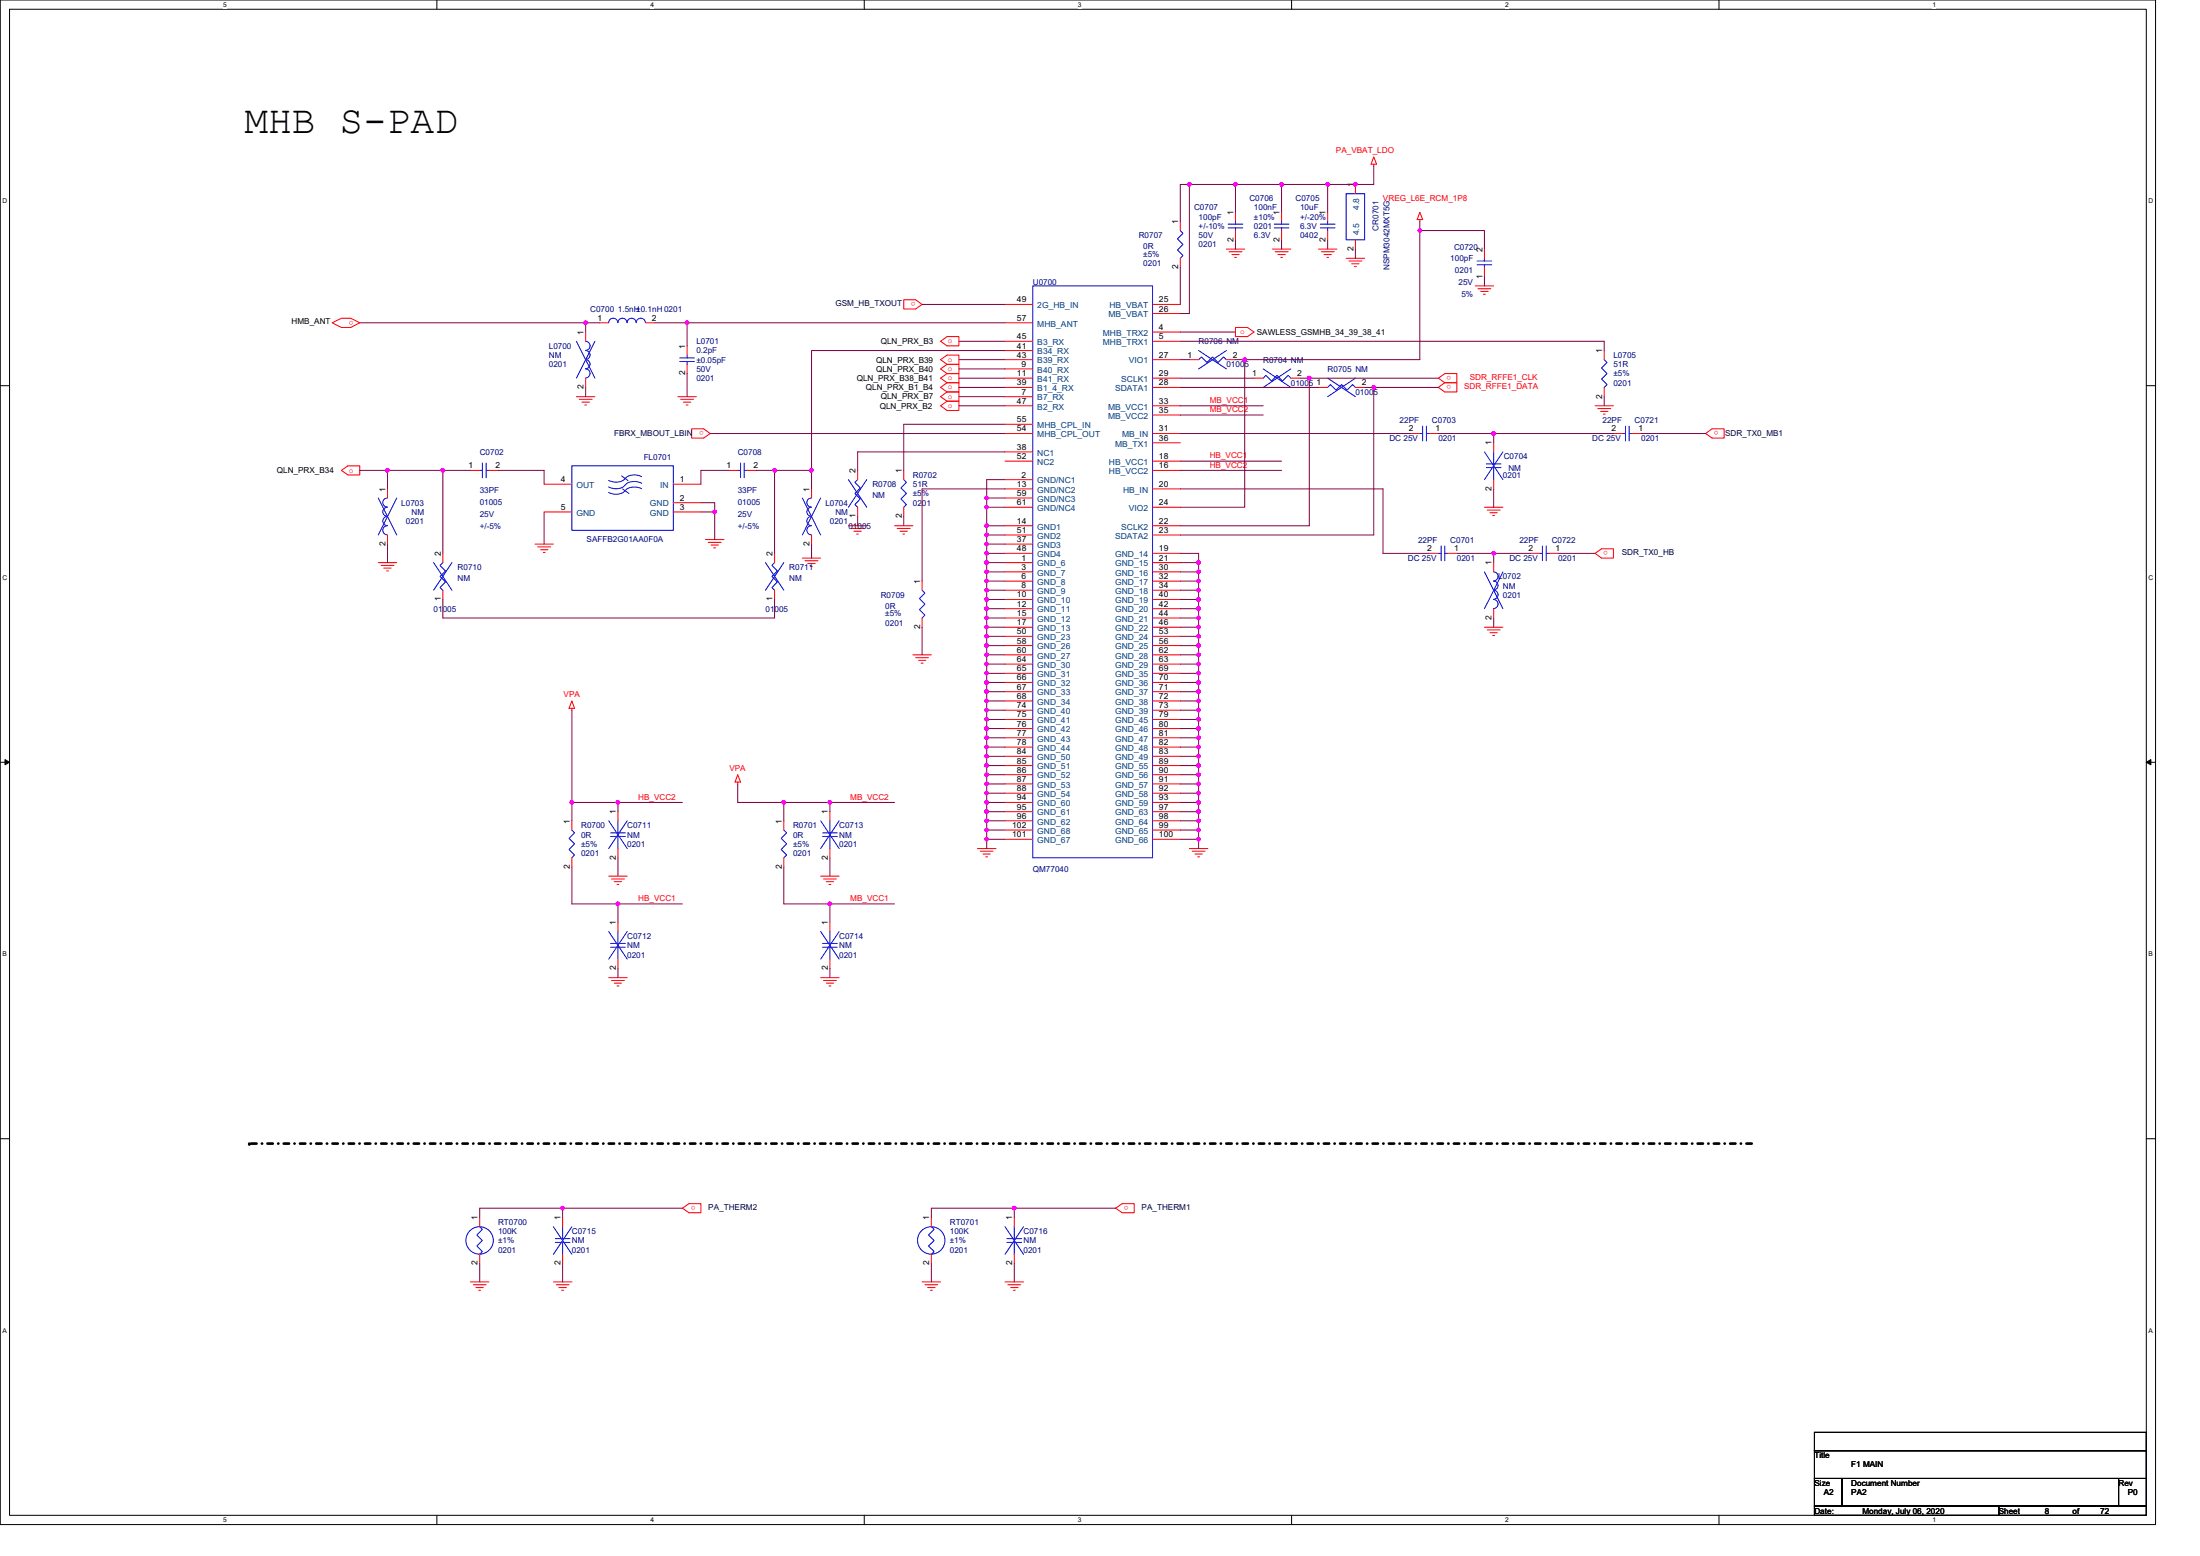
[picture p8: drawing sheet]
<svg xmlns="http://www.w3.org/2000/svg" width="297mm" height="210mm" viewBox="0 0 297 210" stroke-linecap="round" stroke-linejoin="round" font-family="sans-serif">
<path d="M0 0h291v205.7h-291zM1.3 1.2h288.5v203.3h-288.5z" fill="none" stroke="#000" stroke-width=".14"/>
<g fill="#fff">
<path d="M30.1 .1h.5v1h-.5z"/>
<path d="M30.1 204.6h.5v1h-.5z"/>
</g>
<path d="M59 0v1.2M59 204.5v1.2" fill="none" stroke="#000" stroke-width=".14"/>
<g fill="#fff">
<path d="M87.8 .1h.5v1h-.5z"/>
<path d="M87.8 204.6h.5v1h-.5z"/>
</g>
<path d="M116.7 0v1.2M116.7 204.5v1.2" fill="none" stroke="#000" stroke-width=".14"/>
<g fill="#fff">
<path d="M145.5 .1h.5v1h-.5z"/>
<path d="M145.5 204.6h.5v1h-.5z"/>
</g>
<path d="M174.4 0v1.2M174.4 204.5v1.2" fill="none" stroke="#000" stroke-width=".14"/>
<g fill="#fff">
<path d="M203.2 .1h.5v1h-.5z"/>
<path d="M203.2 204.6h.5v1h-.5z"/>
</g>
<path d="M232.1 0v1.2M232.1 204.5v1.2" fill="none" stroke="#000" stroke-width=".14"/>
<g fill="#fff">
<path d="M260.9 .1h.5v1h-.5z"/>
<path d="M260.9 204.6h.5v1h-.5z"/>
<path d="M.4 26.6h.6v1h-.6z"/>
<path d="M290.1 26.6h.6v1h-.6z"/>
<path d="M.4 77.4h.6v1h-.6z"/>
<path d="M290.1 77.4h.6v1h-.6z"/>
</g>
<path d="M0 52h1.3M289.8 52h1.2" fill="none" stroke="#000" stroke-width=".14"/>
<g fill="#fff">
<path d="M.4 128.3h.5v1h-.5z"/>
<path d="M290.1 128.3h.6v1h-.6z"/>
</g>
<path d="M0 102.9h1.3M289.8 102.9h1.2" fill="none" stroke="#000" stroke-width=".14"/>
<path d="M.7 102.5l.6 .4-.6 .3zM289.8 102.9l.6-.4v.7z" fill="#000" stroke="#000" stroke-width=".14"/>
<g fill="#fff">
<path d="M.4 179.1h.5v1h-.5z"/>
<path d="M290.1 179.1h.6v1h-.6z"/>
</g>
<path d="M0 153.7h1.3M289.8 153.7h1.2M245 199.5h3.7v3.7h-3.7zM245 193.3h44.8v2.5h-44.8zM245 195.8h44.8v3.7h-44.8zM248.7 199.5h37.3v3.7h-37.3zM286 199.5h3.8v3.7h-3.8zM245 203.2h24.9v1.3h-24.9zM269.9 203.2h19.9v1.3h-19.9z" fill="none" stroke="#000" stroke-width=".14"/>
<path d="M33.7 154.3h.1M236.5 154.3h-202.8" fill="none" stroke="#000" stroke-width=".36" stroke-dasharray=".7 .7 0 .7"/>
<g fill="none" stroke="#f00" stroke-width=".14">
<path d="M159.4 29.9v1.2M159.4 34.9v1.2M165.6 33.6h2.5M165.9 34h1.8M166.3 34.4h1M166.7 34.7h.2M166.8 28.6v1.3M166.8 31.1v1.3M171.8 33.6h2.5M172.2 34h1.7M172.5 34.4h1M172.9 34.7h.3"/>
<path d="M173 28.6v1.3M173 31.1v1.3M178 33.6h2.5M178.4 34h1.7M178.8 34.4h1M179.2 34.7h.2M179.3 28.6v1.3M179.3 31.1v1.3M181.8 34.9h2.5M182.1 35.2h1.8M182.5 35.6h1M182.9 36h.2"/>
<path d="M183 24.9v1.2M183 32.4v1.2M185.5 21.2l.4 1h-.8zM185.5 22.2v.2M191.7 28.6l.4 1h-.8zM191.7 29.6v.3M199.2 38.6h2.5M199.6 39h1.7M199.9 39.3h1M200.3 39.7h.3M200.4 36.1v1.2M200.4 33.6v1.3"/>
<path d="M44.8 43.6l1.3-.7h1.2l1.3 .7-1.3 .6h-1.2zM77.8 53.5h2.5M78.2 53.9h1.7M78.6 54.3h1M78.9 54.7h.3M79.1 44.8v1.3M79.1 51v1.3M80.9 43.6h1.3M87.2 43.6h1.2M91.5 53.5h2.5M91.9 53.9h1.7M92.3 54.3h1"/>
<path d="M92.6 54.7h.3M92.8 46.7v1.2M92.8 49.2v1.2M93.4 57.9h1.6l.9 .6-.9 .6h-1.6zM122 40.4h1.6l.9 .7-.9 .6h-1.6zM127 46.1l.9-.7h1.6v1.3h-1.6zM127 48.5l.9-.6h1.6v1.3h-1.6zM127 54.8l.9-.7h1.6v1.3h-1.6zM127.9 49.2h1.6v1.2h-1.6M127.9 50.4h1.6v1.2h-1.6M127.9 51.6h1.6v1.3h-1.6M127.9 52.9h1.6v1.2h-1.6"/>
<path d="M127.9 49.2l-.9 .6 .9 .6M127.9 50.4l-.9 .6 .9 .6M127.9 51.6l-.9 .7 .9 .6M127.9 52.9l-.9 .6 .9 .6M135.7 53.5h3.7M135.7 49.8h3.7M135.7 51h3.7M135.7 52.3h3.7M135.7 47.3h3.7M135.7 48.5h3.7M135.7 46.1h3.7M135.7 54.8h3.7"/>
<path d="M135.7 41.1h3.7M135.7 58.5h3.7M135.7 57.3h3.7M135.7 43.6h3.7M155.6 44.8h3.8M155.6 46.1h3.8M155.6 41.1h3.8M155.6 42.3h3.8M155.6 48.5h3.8M155.6 52.3h3.8M155.6 51h3.8M155.6 58.5h3.8"/>
<path d="M155.6 54.8h3.8M155.6 56h3.8M155.6 59.8h3.8M160.6 48.5h1.2M165.6 48.5h1.2M166.8 44.2h1.6l.9 .6-.9 .6h-1.6zM169.3 51h1.3M174.3 51h1.2M178 52.3h1.3M183 52.3h1.3M190.5 58.5h1.2M193 58.5h1.2"/>
<path d="M194.2 51l.9-.6h1.6v1.2h-1.6zM194.2 52.3l.9-.7h1.6v1.3h-1.6zM201.7 59.8v1.2M215.4 54.8h2.4M215.7 55.1h1.8M216.1 55.5h1M216.5 55.9h.2M216.6 47.3v1.2M216.6 52.3v1.2M217.8 58.5h1.3M220.3 58.5h1.3M230.3 58.5l.9-.6h1.6v1.2h-1.6z"/>
<path d="M46.1 63.5l.9-.6h1.6v1.2h-1.6zM51.1 75.9h2.5M51.5 76.3h1.7M51.8 76.7h1M52.2 77h.2M52.3 66v1.2M52.3 72.2v1.2M59.8 79.7v1.2M59.8 74.7v1.2M63.5 63.5h1.3M66 63.5h1.2M72.2 73.4h2.5"/>
<path d="M72.6 73.8h1.8M73 74.2h1M73.4 74.5h.2M73.5 65.3h3.7M73.5 69.1h3.7M90.9 65.3h3.7M90.9 67.8h3.7M90.9 69.1h3.7M95.2 72.8h2.5M95.6 73.2h1.8M96 73.6h1M96.4 73.9h.2"/>
<path d="M98.4 63.5h1.2M100.9 63.5h1.2M104.6 79.7v1.2M104.6 74.7v1.2M108.3 75.3h2.5M108.7 75.7h1.7M109.1 76.1h1M109.4 76.4h.3M109.6 66v1.2M109.6 72.2v1.2M114.6 71h2.4M114.9 71.3h1.8"/>
<path d="M115.3 71.7h1M115.7 72.1h.2M115.8 68.5v1.2M115.8 63.5v1.2M120.8 71h2.5M121.1 71.3h1.8M121.5 71.7h1M121.9 72.1h.2M122 63.5v1.2M122 68.5v1.2M124.5 78.4v1.3M135.7 64.7h3.7"/>
<path d="M135.7 66h3.7M135.7 71h3.7M135.7 73.4h3.7M135.7 74.7h3.7M135.7 72.2h3.7M135.7 62.2h3.7M135.7 67.2h3.7M135.7 61h3.7M135.7 68.5h3.7M135.7 75.9h3.7M135.7 77.2h3.7M135.7 78.4h3.7"/>
<path d="M135.7 79.7h3.7M155.6 63.5h3.8M155.6 62.2h3.8M155.6 66h3.8M155.6 71h3.8M155.6 72.2h3.8M155.6 68.5h3.8M155.6 74.7h3.8M155.6 75.9h3.8M155.6 77.2h3.8M155.6 78.4h3.8M155.6 79.7h3.8"/>
<path d="M193 74.7h1.2M195.4 74.7h1.3M200.4 68.5h2.5M200.8 68.8h1.7M201.2 69.2h1M201.5 69.6h.3M201.7 64.7v1.3M201.7 75.9v1.3M206.6 74.7h1.3M209.1 74.7h1.3M215.4 74.7l.8-.6h1.6v1.2h-1.6zM77.2 95.6v.2"/>
<path d="M77.2 94.6l.4 1h-.8zM123.3 88.4h2.4M123.6 88.8h1.8M124 89.1h1M124.4 89.5h.2M124.5 83.4v1.2M135.7 80.9h3.7M135.7 82.1h3.7M135.7 83.4h3.7M135.7 84.6h3.7M135.7 85.9h3.7M135.7 87.1h3.7"/>
<path d="M135.7 88.4h3.7M135.7 89.6h3.7M135.7 90.9h3.7M135.7 92.1h3.7M135.7 93.3h3.7M135.7 94.6h3.7M135.7 95.8h3.7M135.7 97.1h3.7M135.7 98.3h3.7M135.7 99.6h3.7M155.6 80.9h3.8M155.6 82.1h3.8"/>
<path d="M155.6 83.4h3.8M155.6 84.6h3.8M155.6 85.9h3.8M155.6 87.1h3.8M155.6 88.4h3.8M155.6 89.6h3.8M155.6 90.9h3.8M155.6 92.1h3.8M155.6 93.3h3.8M155.6 94.6h3.8M155.6 95.8h3.8M155.6 97.1h3.8"/>
<path d="M155.6 98.3h3.8M155.6 99.6h3.8M200.4 84.6h2.5M200.8 85h1.7M201.2 85.4h1M201.5 85.8h.3M201.7 82.1v1.3M77.2 110.8v1.2M77.2 115.8v1.2M82.2 118.2h2.5M82.6 118.6h1.7M82.9 119h1"/>
<path d="M83.3 119.4h.3M83.4 109.5v1.3M83.4 114.5v1.3M99.6 104.5l.4 1h-.8zM99.6 105.5v.3M105.8 110.8v1.2M105.8 115.8v1.2M110.8 118.2h2.5M111.2 118.6h1.7M111.6 119h1M111.9 119.4h.3M112.1 109.5v1.3"/>
<path d="M112.1 114.5v1.3M132 114.5h2.5M132.4 114.9h1.7M132.7 115.3h1M133.1 115.6h.2M135.7 100.8h3.7M135.7 102.1h3.7M135.7 103.3h3.7M135.7 104.5h3.7M135.7 105.8h3.7M135.7 107h3.7M135.7 108.3h3.7"/>
<path d="M135.7 109.5h3.7M135.7 110.8h3.7M135.7 113.3h3.7M135.7 112h3.7M155.6 100.8h3.8M155.6 102.1h3.8M155.6 103.3h3.8M155.6 104.5h3.8M155.6 105.8h3.8M155.6 107h3.8M155.6 108.3h3.8M155.6 109.5h3.8"/>
<path d="M155.6 110.8h3.8M155.6 112h3.8M155.6 113.3h3.8M160.6 114.5h2.5M161 114.9h1.7M161.4 115.3h.9M161.7 115.6h.3M82.2 131.9h2.5M82.6 132.3h1.7M82.9 132.7h1M83.3 133.1h.3M83.4 124.5v1.2"/>
<path d="M83.4 129.4v1.3M110.8 131.9h2.5M111.2 132.3h1.7M111.6 132.7h1M111.9 133.1h.3M112.1 124.5v1.2M112.1 129.4v1.3M63.5 173h2.5M63.9 173.4h1.7M64.3 173.8h1M64.6 174.1h.3M64.8 164.3v1.2"/>
<path d="M64.8 169.3v1.2M74.7 173h2.5M75.1 173.4h1.7M75.5 173.8h1M75.8 174.1h.3M76 164.3v1.2M76 169.3v1.2M92.1 163l.9-.6h1.6v1.3h-1.6zM124.5 173h2.5M124.9 173.4h1.7M125.2 173.8h1.1M125.6 174.1h.3"/>
<path d="M125.7 164.3v1.2M125.7 169.3v1.2M135.7 173h2.5M136.1 173.4h1.7M136.5 173.8h1M136.8 174.1h.3M136.9 164.3v1.2M136.9 169.3v1.2M150.6 163l.9-.6h1.6v1.3h-1.6z"/>
</g>
<g fill="none" stroke="#00f" stroke-width=".14">
<path d="M139.4 38.6h16.2v77.2h-16.2zM159.4 31.1l.3 .4-.7 .7 .7 .8-.7 .7 .7 .8-.3 .4M165.8 30.2h2M165.8 30.8h2M166.8 29.9v.3M166.8 30.8v.3M172 30.2h2M172 30.8h2M173 29.9v.3M173 30.8v.3M178.3 30.2h2M178.3 30.8h2"/>
<path d="M179.3 29.9v.3M179.3 30.8v.3M181.8 26.1h2.5v6.3h-2.5zM199.4 35.7h2M199.4 35.2h2M200.4 35.7v.4M200.4 34.9v.3M77.8 46.1l2.5 4.9M79.1 46.1a.61 .61 0 0 1 .6 .6 .61 .61 0 0 1-.6 .6M79.1 47.3a.6 .6 0 0 1 .6 .6 .6 .6 0 0 1-.6 .6M79.1 48.5a.61 .61 0 0 1 .6 .6 .61 .61 0 0 1-.6 .7M79.1 49.8a.61 .61 0 0 1 .6 .6 .61 .61 0 0 1-.6 .6"/>
<path d="M80.3 46.1l-2.5 4.9M82.2 43.5a.61 .61 0 0 1 .6-.6 .61 .61 0 0 1 .6 .6M83.4 43.5a.61 .61 0 0 1 .6-.6 .61 .61 0 0 1 .7 .6M84.7 43.5a.6 .6 0 0 1 .6-.6 .6 .6 0 0 1 .6 .6 .63 .63 0 0 1 .6-.6 .63 .63 0 0 1 .6 .6M91.8 48.3h2M91.8 48.8h2M92.8 47.9v.4M92.8 48.8v.4M161.8 47.3l3.8 2.5M161.8 48.5l.4-.3 .8 .7 .7-.7 .8 .7 .7-.7 .4 .3M165.6 47.3l-3.8 2.5M170.6 49.8l3.7 2.5"/>
<path d="M170.6 51l.3-.3 .8 .7 .7-.7 .8 .7 .7-.7 .4 .3M174.3 49.8l-3.7 2.5M179.3 51l3.7 2.5M179.3 52.3l.3-.4 .8 .7 .7-.7 .8 .7 .7-.7 .4 .4M183 51l-3.7 2.5M191.7 58.5h.4M192.1 57.5v2M192.6 57.5v2M192.6 58.5h.4M216.6 48.5l.4 .4-.8 .8 .8 .7-.8 .8 .8 .7-.4 .4M219.1 58.5h.4M219.5 57.5v2"/>
<path d="M220 57.5v2M220 58.5h.3M51.1 67.2l2.5 5M52.3 67.2a.61 .61 0 0 0-.6 .6 .61 .61 0 0 0 .6 .6M52.3 68.5a.61 .61 0 0 0-.6 .6 .61 .61 0 0 0 .6 .6M52.3 69.7a.61 .61 0 0 0-.6 .6 .61 .61 0 0 0 .6 .6M52.3 71a.61 .61 0 0 0-.6 .6 .61 .61 0 0 0 .6 .6M53.6 67.2l-2.5 5M58.5 75.9l2.5 3.8M59.8 75.9l-.4 .4 .8 .7-.8 .8 .8 .7-.8 .8 .4 .4M61 75.9l-2.5 3.8M64.8 63.5h.3"/>
<path d="M65.1 62.5v2M65.6 62.5v2M65.6 63.5h.4M77.2 62.9h13.7v8.7h-13.7zM83.9 64.2l.9 .7M84 66l.9 .6M84.4 64.6a1.89 1.89 0 0 1-2.2 .2M84.4 66.2a1.87 1.87 0 0 1-2.2 .2M84.4 65.4a1.87 1.87 0 0 1-2.2 .3M86.6 64.3a1.89 1.89 0 0 0-2.1 .3M86.6 66a1.93 1.93 0 0 0-2.1 .2M86.6 65.2a1.93 1.93 0 0 0-2.1 .2"/>
<path d="M99.6 63.5h.4M100 62.5v2M100.5 62.5v2M100.5 63.5h.4M103.4 75.9l2.4 3.8M104.6 75.9l-.4 .4 .8 .7-.8 .8 .8 .7-.8 .8 .4 .4M105.8 75.9l-2.4 3.8M108.3 67.2l2.5 5M109.6 67.2a.61 .61 0 0 0-.7 .6 .61 .61 0 0 0 .7 .6M109.6 68.5a.61 .61 0 0 0-.7 .6 .61 .61 0 0 0 .7 .6M109.6 69.7a.61 .61 0 0 0-.7 .6 .61 .61 0 0 0 .7 .6M109.6 71a.61 .61 0 0 0-.7 .6 .61 .61 0 0 0 .7 .6"/>
<path d="M110.8 67.2l-2.5 5M114.6 64.7l2.4 3.8M115.8 64.7l-.4 .4 .8 .7-.8 .8 .8 .7-.8 .8 .4 .4M117 64.7l-2.4 3.8M122 64.7l.4 .4-.8 .7 .8 .8-.8 .7 .8 .8-.4 .4M124.5 79.7l.4 .3-.8 .8 .8 .7-.8 .8 .8 .7-.4 .4M194.2 74.7h.4M194.6 73.7v2M195.1 73.7v2M195.1 74.7h.3M200.4 61l2.5 3.7M200.4 77.2l2.5 4.9"/>
<path d="M200.7 62.6h2M200.7 63.1h2M201.7 77.2a.61 .61 0 0 1 .6 .6 .61 .61 0 0 1-.6 .6 .61 .61 0 0 1 .6 .6 .61 .61 0 0 1-.6 .6M201.7 79.7a.61 .61 0 0 1 .6 .6 .61 .61 0 0 1-.6 .6M201.7 61v1.6M201.7 63.1v1.6M202.9 61l-2.5 3.7M202.9 77.2l-2.5 4.9M207.9 74.7h.4M208.3 73.7v2M208.8 73.7v2M208.8 74.7h.3"/>
<path d="M201.7 80.9a.61 .61 0 0 1 .6 .6 .61 .61 0 0 1-.6 .6M77.2 112l.4 .4-.8 .7 .8 .8-.8 .7 .8 .8-.4 .4M82.2 110.8l2.5 3.7M82.4 112.4h2M82.4 112.9h2M83.4 110.8v1.6M83.4 112.9v1.6M84.7 110.8l-2.5 3.7M105.8 112l.4 .4-.7 .7 .7 .8-.7 .7 .7 .8-.4 .4M110.8 110.8l2.5 3.7M111.1 112.4h1.9M111.1 112.9h1.9"/>
<path d="M112.1 110.8v1.6M112.1 112.9v1.6M113.3 110.8l-2.5 3.7M82.2 125.7l2.5 3.7M82.4 127.3h2M82.4 127.8h2M83.4 125.7v1.6M83.4 127.8v1.6M84.7 125.7l-2.5 3.7M110.8 125.7l2.5 3.7M111.1 127.3h1.9M111.1 127.8h1.9"/>
<path d="M112.1 125.7v1.6M112.1 127.8v1.6M113.3 125.7l-2.5 3.7M64.8 165.5l.3 .4-.7 .8 .7 .7-.7 .7 .7 .8-.3 .4M74.7 165.5l2.5 3.8M75 167.2h2M75 167.7h2M76 165.5v1.7M76 167.7v1.6M77.2 165.5l-2.5 3.8M125.7 165.5l.4 .4-.7 .8 .7 .7-.7 .7 .7 .8-.4 .4M135.7 165.5l2.5 3.8"/>
<path d="M136 167.2h1.9M136 167.7h1.9M136.9 165.5v1.7M136.9 167.7v1.6M138.2 165.5l-2.5 3.8"/>
<circle cx="64.8" cy="167.4" r="1.85"/>
<circle cx="125.7" cy="167.4" r="1.85"/>
</g>
<g fill="none" stroke="#800040" stroke-width=".14">
<path d="M159.4 36.1v5M160.6 24.9v17.4h-1.2M160.6 24.9h-1.2v5M160.6 24.9h6.2M166.8 32.4v1.2M166.8 24.9h6.2M166.8 24.9v3.7M173 32.4v1.2M173 24.9v3.7M173 24.9h6.3M179.3 24.9v3.7M179.3 32.4v1.2"/>
<path d="M183 33.6v1.3M185.5 22.4v2.5h-6.2M191.7 31.1h8.7v2.5M191.7 29.9v1.2M191.7 31.1v17.4h-23.6M200.4 37.3v1.3M48.6 43.6h30.5M79.1 52.3v1.2M80.9 43.6h-1.8v1.2M88.4 43.6h4.4M92.8 43.6h42.9M92.8 43.6v3.1"/>
<path d="M92.8 50.4v3.1M95.9 58.5h39.8M124.5 41.1h11.2M129.5 46.1h6.2M129.5 48.5h6.2M129.5 49.8h6.2M129.5 51h6.2M129.5 52.3h6.2M129.5 53.5h6.2M129.5 54.8h6.2M135.7 57.3h-13.7v6.2M135.7 47.3h-26.1v16.2"/>
<path d="M159.4 51h9.9M159.4 46.1h57.2v1.2M159.4 52.3h18.6M159.4 54.8h11.2M159.4 56h11.2M159.4 44.8h7.4M159.4 48.5h1.2M159.4 58.5h31.1M166.8 48.5h1.3M168.1 48.5v20h-8.7M175.5 51h1.3M176.8 51h17.4"/>
<path d="M176.8 51v20h-17.4M184.3 52.3h1.2M185.5 52.3h8.7M185.5 52.3v19.9h-26.1M194.2 58.5h7.5M201.7 58.5h16.1M201.7 58.5v1.3M216.6 53.5v1.3M221.6 58.5h8.7M48.6 63.5h3.7M52.3 73.4v2.5M52.3 63.5h7.5"/>
<path d="M52.3 63.5v2.5M59.8 63.5h3.7M59.8 63.5v11.2M67.2 63.5h6.3v1.8M73.5 69.1v4.3M94.6 67.8h1.9v1.3M94.6 69.1h1.9M96.5 69.1v3.7M98.4 63.5h-3.8v1.8M102.1 63.5h2.5M104.6 63.5v11.2M104.6 63.5h5"/>
<path d="M109.6 63.5v2.5M109.6 73.4v1.9M115.8 69.7v1.3M122 69.7v1.3M133.2 71h2.5M133.2 73.4h2.5M133.2 71v1.2M133.2 73.4v1.3M133.2 74.7v1.2M133.2 74.7h2.5M133.2 75.9h2.5M133.2 77.2h2.5"/>
<path d="M133.2 78.4h2.5M133.2 79.7h2.5M133.2 67.2h2.5M133.2 68.5h2.5M133.2 72.2h2.5M133.2 75.9v1.3M133.2 77.2v1.2M133.2 78.4v1.3M133.2 79.7v1.2M133.2 67.2v1.3M133.2 68.5v2.5M133.2 72.2v1.2"/>
<path d="M135.7 64.7h-2.5v2.5M135.7 66h-11.2v12.4M135.7 61h-19.9v2.5M159.4 66h27.3v8.7h6.3M159.4 62.2h13.6M159.4 63.5h13.6M159.4 74.7h2.4v1.2M159.4 75.9h2.4M159.4 77.2h2.4M159.4 78.4h2.4M159.4 79.7h2.4M161.8 75.9v1.3"/>
<path d="M161.8 77.2v1.2M161.8 78.4v1.3M161.8 79.7v1.2M196.7 74.7h5M201.7 66v2.5M201.7 74.7h4.9M201.7 74.7v1.2M210.4 74.7h5M59.8 80.9v2.5h44.8v-2.5M77.2 95.8v12.5M124.5 84.6v3.8M133.2 80.9h2.5"/>
<path d="M133.2 82.1h2.5M133.2 83.4h2.5M133.2 84.6h2.5M133.2 85.9h2.5M133.2 87.1h2.5M133.2 88.4h2.5M133.2 89.6h2.5M133.2 90.9h2.5M133.2 92.1h2.5M133.2 93.3h2.5M133.2 94.6h2.5M133.2 95.8h2.5"/>
<path d="M133.2 97.1h2.5M133.2 98.3h2.5M133.2 99.6h2.5M133.2 80.9v1.2M133.2 82.1v1.3M133.2 83.4v1.2M133.2 84.6v1.3M133.2 85.9v1.2M133.2 87.1v1.3M133.2 88.4v1.2M133.2 89.6v1.3M133.2 90.9v1.2"/>
<path d="M133.2 92.1v1.2M133.2 93.3v1.3M133.2 94.6v1.2M133.2 95.8v1.3M133.2 97.1v1.2M133.2 98.3v1.3M133.2 99.6v1.2M159.4 80.9h2.4M159.4 82.1h2.4M159.4 83.4h2.4M159.4 84.6h2.4M159.4 85.9h2.4"/>
<path d="M159.4 87.1h2.4M159.4 88.4h2.4M159.4 89.6h2.4M159.4 90.9h2.4M159.4 92.1h2.4M159.4 93.3h2.4M159.4 94.6h2.4M159.4 95.8h2.4M159.4 97.1h2.4M159.4 98.3h2.4M159.4 99.6h2.4M161.8 80.9v1.2"/>
<path d="M161.8 82.1v1.3M161.8 83.4v1.2M161.8 84.6v1.3M161.8 85.9v1.2M161.8 87.1v1.3M161.8 88.4v1.2M161.8 89.6v1.3M161.8 90.9v1.2M161.8 92.1v1.2M161.8 93.3v1.3M161.8 94.6v1.2M161.8 95.8v1.3"/>
<path d="M161.8 97.1v1.2M161.8 98.3v1.3M161.8 99.6v1.2M201.7 83.4v1.2M77.2 108.3h6.2M77.2 108.3v2.5M77.2 117v5h6.2M83.4 108.3h8.7M83.4 108.3v1.2M83.4 115.8v2.4M99.6 105.8v2.5h6.2v2.5M105.8 108.3h6.3"/>
<path d="M105.8 117v5h6.3M112.1 108.3v1.2M112.1 108.3h8.7M112.1 115.8v2.4M133.2 100.8h2.5M133.2 102.1h2.5M133.2 104.5h2.5M133.2 105.8h2.5M133.2 107h2.5M133.2 108.3h2.5M133.2 109.5h2.5M133.2 110.8h2.5"/>
<path d="M133.2 112h2.5M133.2 113.3h2.5M133.2 103.3h2.5M133.2 100.8v1.3M133.2 102.1v1.2M133.2 104.5v1.3M133.2 105.8v1.2M133.2 107v1.3M133.2 108.3v1.2M133.2 109.5v1.3M133.2 110.8v1.2M133.2 112v1.3"/>
<path d="M133.2 113.3v1.2M133.2 103.3v1.2M159.4 100.8h2.4M159.4 102.1h2.4M159.4 103.3h2.4M159.4 104.5h2.4M159.4 105.8h2.4M159.4 107h2.4M159.4 108.3h2.4M159.4 109.5h2.4M159.4 110.8h2.4M159.4 112h2.4"/>
<path d="M159.4 113.3h2.4M161.8 100.8v1.3M161.8 102.1v1.2M161.8 103.3v1.2M161.8 104.5v1.3M161.8 105.8v1.2M161.8 107v1.3M161.8 108.3v1.2M161.8 109.5v1.3M161.8 110.8v1.2M161.8 112v1.3M161.8 113.3v1.2"/>
<path d="M83.4 122h8.7M83.4 122v2.5M83.4 130.7v1.2M112.1 122v2.5M112.1 130.7v1.2M112.1 122h8.7M64.8 170.5v2.5M76 163h16.1M76 163v1.3M76 170.5v2.5M76 163h-11.2v1.3M125.7 170.5v2.5"/>
<path d="M136.9 163h-11.2v1.3M136.9 163v1.3M136.9 170.5v2.5M136.9 163h13.7"/>
</g>
<g fill="#f0f" stroke="#f0f" stroke-width=".14">
<circle cx="77.2" cy="108.3" r=".24"/>
<circle cx="83.4" cy="108.3" r=".24"/>
<circle cx="83.4" cy="122" r=".24"/>
<circle cx="112" cy="122" r=".24"/>
<circle cx="76" cy="163" r=".24"/>
<circle cx="136.9" cy="163" r=".24"/>
<circle cx="112" cy="108.3" r=".24"/>
<circle cx="105.8" cy="108.3" r=".24"/>
<circle cx="160.6" cy="24.9" r=".24"/>
<circle cx="166.8" cy="24.9" r=".24"/>
<circle cx="173" cy="24.9" r=".24"/>
<circle cx="179.3" cy="24.9" r=".24"/>
<circle cx="191.7" cy="31.1" r=".24"/>
<circle cx="92.8" cy="43.5" r=".24"/>
<circle cx="201.7" cy="58.5" r=".24"/>
<circle cx="133.2" cy="74.7" r=".24"/>
<circle cx="161.8" cy="75.9" r=".24"/>
<circle cx="201.7" cy="74.7" r=".24"/>
<circle cx="133.2" cy="75.9" r=".24"/>
<circle cx="133.2" cy="78.4" r=".24"/>
<circle cx="133.2" cy="77.2" r=".24"/>
<circle cx="161.8" cy="78.4" r=".24"/>
<circle cx="161.8" cy="77.2" r=".24"/>
<circle cx="161.8" cy="79.7" r=".24"/>
<circle cx="133.2" cy="80.9" r=".24"/>
<circle cx="133.2" cy="79.7" r=".24"/>
<circle cx="133.2" cy="82.1" r=".24"/>
<circle cx="161.8" cy="80.9" r=".24"/>
<circle cx="161.8" cy="82.1" r=".24"/>
<circle cx="133.2" cy="83.4" r=".24"/>
<circle cx="161.8" cy="83.4" r=".24"/>
<circle cx="133.2" cy="84.6" r=".24"/>
<circle cx="161.8" cy="84.6" r=".24"/>
<circle cx="133.2" cy="85.9" r=".24"/>
<circle cx="133.2" cy="87.1" r=".24"/>
<circle cx="161.8" cy="87.1" r=".24"/>
<circle cx="161.8" cy="85.9" r=".24"/>
<circle cx="133.2" cy="89.6" r=".24"/>
<circle cx="133.2" cy="88.4" r=".24"/>
<circle cx="161.8" cy="88.4" r=".24"/>
<circle cx="161.8" cy="89.6" r=".24"/>
<circle cx="133.2" cy="92.1" r=".24"/>
<circle cx="133.2" cy="90.9" r=".24"/>
<circle cx="161.8" cy="92.1" r=".24"/>
<circle cx="161.8" cy="90.9" r=".24"/>
<circle cx="133.2" cy="94.6" r=".24"/>
<circle cx="133.2" cy="93.3" r=".24"/>
<circle cx="161.8" cy="93.3" r=".24"/>
<circle cx="161.8" cy="94.6" r=".24"/>
<circle cx="133.2" cy="95.8" r=".24"/>
<circle cx="161.8" cy="97.1" r=".24"/>
<circle cx="161.8" cy="95.8" r=".24"/>
<circle cx="133.2" cy="97.1" r=".24"/>
<circle cx="133.2" cy="98.3" r=".24"/>
<circle cx="161.8" cy="98.3" r=".24"/>
<circle cx="133.2" cy="100.8" r=".24"/>
<circle cx="133.2" cy="99.6" r=".24"/>
<circle cx="161.8" cy="99.6" r=".24"/>
<circle cx="161.8" cy="100.8" r=".24"/>
<circle cx="133.2" cy="102.1" r=".24"/>
<circle cx="161.8" cy="102.1" r=".24"/>
<circle cx="161.8" cy="104.5" r=".24"/>
<circle cx="161.8" cy="103.3" r=".24"/>
<circle cx="133.2" cy="107" r=".24"/>
<circle cx="133.2" cy="105.8" r=".24"/>
<circle cx="161.8" cy="107" r=".24"/>
<circle cx="161.8" cy="105.8" r=".24"/>
<circle cx="133.2" cy="109.5" r=".24"/>
<circle cx="133.2" cy="108.3" r=".24"/>
<circle cx="161.8" cy="109.5" r=".24"/>
<circle cx="161.8" cy="108.3" r=".24"/>
<circle cx="133.2" cy="110.8" r=".24"/>
<circle cx="133.2" cy="112" r=".24"/>
<circle cx="161.8" cy="110.8" r=".24"/>
<circle cx="161.8" cy="112" r=".24"/>
<circle cx="133.2" cy="113.3" r=".24"/>
<circle cx="161.8" cy="113.3" r=".24"/>
<circle cx="96.5" cy="69.1" r=".24"/>
<circle cx="133.2" cy="67.2" r=".24"/>
<circle cx="176.8" cy="51" r=".24"/>
<circle cx="185.5" cy="52.3" r=".24"/>
<circle cx="168.1" cy="48.5" r=".24"/>
<circle cx="133.2" cy="104.5" r=".24"/>
<circle cx="133.2" cy="103.3" r=".24"/>
<circle cx="133.2" cy="70.9" r=".24"/>
<circle cx="133.2" cy="68.4" r=".24"/>
<circle cx="59.8" cy="63.5" r=".24"/>
<circle cx="52.3" cy="63.5" r=".24"/>
<circle cx="104.6" cy="63.5" r=".24"/>
<circle cx="109.6" cy="63.5" r=".24"/>
<circle cx="133.2" cy="72.2" r=".24"/>
<circle cx="133.2" cy="73.4" r=".24"/>
<circle cx="183" cy="24.9" r=".24"/>
<circle cx="79.1" cy="43.5" r=".24"/>
</g>
<text font-size="5.3" x="33" y="17.9">MHB S-PAD</text>
<g font-size="1.1" fill="#f00">
<text x="180.4" y="20.7">PA_VBAT_LDO</text>
<text x="186.7" y="27.2">VREG_L6E_RCM_1P8</text>
<text x="123.6" y="40.8" transform="rotate(180 123.6 40.8)">o</text>
<text x="47.7" y="43.3" transform="rotate(180 47.7 43.3)">o</text>
<text x="128" y="46.3">o</text>
<text x="167.4" y="45.1">o</text>
<text x="128" y="48.8">o</text>
<text x="128" y="50.1">o</text>
<text x="128" y="51.3">o</text>
<text x="128" y="52.6">o</text>
<text x="128" y="53.8">o</text>
<text x="195.9" y="50.7" transform="rotate(180 195.9 50.7)">o</text>
<text x="195.9" y="52" transform="rotate(180 195.9 52)">o</text>
<text x="197.7" y="52.6">SDR_RFFE1_DATA</text>
<text x="198.4" y="51.3">SDR_RFFE1_CLK</text>
<text x="95" y="58.2" transform="rotate(180 95 58.2)">o</text>
<text x="128" y="55.1">o</text>
<text x="163.3" y="54.4">MB_VCC1</text>
<text x="163.3" y="55.6">MB_VCC2</text>
<text x="232" y="58.2" transform="rotate(180 232 58.2)">o</text>
<text x="47.1" y="63.8">o</text>
<text x="163.3" y="61.9">HB_VCC1</text>
<text x="163.3" y="63.1">HB_VCC2</text>
<text x="217.1" y="74.4" transform="rotate(180 217.1 74.4)">o</text>
<text x="76.1" y="94.1">VPA</text>
<text x="86.2" y="107.9">HB_VCC2</text>
<text x="98.5" y="104.1">VPA</text>
<text x="114.8" y="107.9">MB_VCC2</text>
<text x="86.2" y="121.6">HB_VCC1</text>
<text x="114.8" y="121.6">MB_VCC1</text>
<text x="93.9" y="162.8" transform="rotate(180 93.9 162.8)">o</text>
<text x="152.4" y="162.8" transform="rotate(180 152.4 162.8)">o</text>
</g>
<g font-size="1.1" fill="#000080">
<text x="161.2" y="28.4">C0707</text>
<text x="161.8" y="29.7">100pF</text>
<text x="168.7" y="27.2">C0706</text>
<text x="169.3" y="28.4">100nF</text>
<text x="169.3" y="29.7">±10%</text>
<text x="174.9" y="27.2">C0705</text>
<text x="175.5" y="28.4">10uF</text>
<text x="175.5" y="29.7">+/-20%</text>
<text x="153.8" y="32.1">R0707</text>
<text x="154.4" y="33.6">0R</text>
<text x="154.4" y="34.6">±5%</text>
<text x="154.4" y="35.9">0201</text>
<text x="161.8" y="33.4">0201</text>
<text x="161.8" y="32.1">50V</text>
<text x="161.8" y="30.9">+/-10%</text>
<text x="169.3" y="30.9">0201</text>
<text x="169.3" y="32.1">6.3V</text>
<text x="175.5" y="32.1">0402</text>
<text x="175.5" y="30.9">6.3V</text>
<text x="186.1" y="31.1" transform="rotate(-90 186.1 31.1)">CR0701</text>
<text x="195.8" y="35.2">100pF</text>
<text x="196.3" y="33.8">C0720</text>
<text x="139.4" y="38.5">U0700</text>
<text x="187.6" y="36.5" transform="rotate(-90 187.6 36.5)">NSPM3042MXT5G</text>
<text x="196.4" y="36.9">0201</text>
<text x="196.9" y="38.5">25V</text>
<text x="197.3" y="40.1">5%</text>
<text x="74.1" y="47.1">L0700</text>
<text x="79.7" y="42.1">C0700 1.5nH±0.1nH 0201</text>
<text x="94" y="46.4">L0701</text>
<text x="94" y="47.7">0.2pF</text>
<text x="161.8" y="46.4">R0706 NM</text>
<text x="74.1" y="48.3">NM</text>
<text x="74.1" y="49.6">0201</text>
<text x="94" y="51.4">0201</text>
<text x="94" y="50.2">50V</text>
<text x="94" y="48.9">±0.05pF</text>
<text x="165.6" y="49.6">01005</text>
<text x="170.6" y="48.9">R0704 NM</text>
<text x="174.3" y="52">01005</text>
<text x="179.3" y="50.2">R0705 NM</text>
<text x="183" y="53.3">01005</text>
<text x="217.8" y="48.3">L0705</text>
<text x="217.8" y="49.6">51R</text>
<text x="217.8" y="50.8">±5%</text>
<text x="217.8" y="52">0201</text>
<text x="187.6" y="59.5">DC 25V</text>
<text x="189" y="57">22PF</text>
<text x="193.3" y="57">C0703</text>
<text x="194.2" y="59.5">0201</text>
<text x="215" y="59.5">DC 25V</text>
<text x="216.4" y="57">22PF</text>
<text x="220.7" y="57">C0721</text>
<text x="221.6" y="59.5">0201</text>
<text x="64.8" y="61.4">C0702</text>
<text x="86.9" y="62.1">FL0701</text>
<text x="99.6" y="61.4">C0708</text>
<text x="117.8" y="65.7">R0708</text>
<text x="123.3" y="64.5">R0702</text>
<text x="123.3" y="65.7">51R</text>
<text x="202.9" y="64.5">0201</text>
<text x="203" y="62">C0704</text>
<text x="203.7" y="63.5">NM</text>
<text x="54.2" y="68.2">L0703</text>
<text x="54.8" y="70.7">0201</text>
<text x="55.6" y="69.5">NM</text>
<text x="64.8" y="66.5">33PF</text>
<text x="64.8" y="68.1">01005</text>
<text x="64.8" y="69.7">25V</text>
<text x="64.8" y="71.3">+/-5%</text>
<text x="99.6" y="66.5">33PF</text>
<text x="99.6" y="68.1">01005</text>
<text x="99.6" y="69.7">25V</text>
<text x="99.6" y="71.3">+/-5%</text>
<text x="111.4" y="68.2">L0704</text>
<text x="112.1" y="70.7">0201</text>
<text x="112.8" y="69.5">NM</text>
<text x="114.6" y="71.3">01005</text>
<text x="117.8" y="67.2">NM</text>
<text x="123.3" y="67">±5%</text>
<text x="123.3" y="68.2">0201</text>
<text x="61.8" y="76.9">R0710</text>
<text x="79.2" y="73.1">SAFFB2G01AA0F0A</text>
<text x="106.6" y="76.9">R0711</text>
<text x="190.1" y="75.7">DC 25V</text>
<text x="191.5" y="73.2">22PF</text>
<text x="195.8" y="73.2">C0701</text>
<text x="196.7" y="75.7">0201</text>
<text x="203.8" y="75.7">DC 25V</text>
<text x="205.1" y="73.2">22PF</text>
<text x="209.5" y="73.2">C0722</text>
<text x="210.4" y="75.7">0201</text>
<text x="58.5" y="82.6">01005</text>
<text x="61.8" y="78.4">NM</text>
<text x="103.4" y="82.6">01005</text>
<text x="106.6" y="78.4">NM</text>
<text x="118.9" y="80.7">R0709</text>
<text x="119.5" y="82.2">0R</text>
<text x="119.5" y="83.2">±5%</text>
<text x="202.3" y="78.2">L0702</text>
<text x="202.9" y="79.4">NM</text>
<text x="202.9" y="80.7">0201</text>
<text x="119.5" y="84.4">0201</text>
<text x="78.5" y="111.8">R0700</text>
<text x="78.5" y="113">0R</text>
<text x="84.7" y="111.8">C0711</text>
<text x="84.7" y="113">NM</text>
<text x="107.1" y="111.8">R0701</text>
<text x="107.1" y="113">0R</text>
<text x="113.3" y="111.8">C0713</text>
<text x="113.3" y="113">NM</text>
<text x="78.5" y="114.3">±5%</text>
<text x="78.5" y="115.5">0201</text>
<text x="84.7" y="114.3">0201</text>
<text x="107.1" y="114.3">±5%</text>
<text x="107.1" y="115.5">0201</text>
<text x="113.3" y="114.3">0201</text>
<text x="139.4" y="117.6">QM77040</text>
<text x="84.7" y="126.7">C0712</text>
<text x="84.7" y="128">NM</text>
<text x="84.7" y="129.2">0201</text>
<text x="113.3" y="126.7">C0714</text>
<text x="113.3" y="128">NM</text>
<text x="113.3" y="129.2">0201</text>
<text x="67.2" y="165.3">RT0700</text>
<text x="67.2" y="166.6">100K</text>
<text x="67.2" y="167.8">±1%</text>
<text x="77.2" y="166.6">C0715</text>
<text x="77.2" y="167.8">NM</text>
<text x="128.2" y="165.3">RT0701</text>
<text x="128.2" y="166.6">100K</text>
<text x="128.2" y="167.8">±1%</text>
<text x="138.2" y="166.6">C0716</text>
<text x="138.2" y="167.8">NM</text>
<text x="67.2" y="169">0201</text>
<text x="77.2" y="169">0201</text>
<text x="128.2" y="169">0201</text>
<text x="138.2" y="169">0201</text>
</g>
<g font-size="1.1">
<text x="166.5" y="29" transform="rotate(-90 166.5 29)">1</text>
<text x="172.8" y="29" transform="rotate(-90 172.8 29)">1</text>
<text x="179" y="29" transform="rotate(-90 179 29)">1</text>
<text x="182.7" y="25.3" transform="rotate(-90 182.7 25.3)">1</text>
<text x="159.1" y="30.2" transform="rotate(-90 159.1 30.2)">1</text>
<text x="166.5" y="32.6" transform="rotate(-90 166.5 32.6)">2</text>
<text x="172.8" y="32.6" transform="rotate(-90 172.8 32.6)">2</text>
<text x="179" y="32.6" transform="rotate(-90 179 32.6)">2</text>
<text x="182.7" y="33.9" transform="rotate(-90 182.7 33.9)">2</text>
<text x="200.1" y="34" transform="rotate(-90 200.1 34)">2</text>
<text x="137.3" y="40.8">49</text>
<text x="156.5" y="40.8">25</text>
<text x="159.1" y="36.4" transform="rotate(-90 159.1 36.4)">2</text>
<text x="200.1" y="37.6" transform="rotate(-90 200.1 37.6)">1</text>
<text x="39.4" y="43.7">HMB_ANT</text>
<text x="78.8" y="45.2" transform="rotate(-90 78.8 45.2)">1</text>
<text x="80.7" y="43.3">1</text>
<text x="88" y="43.3">2</text>
<text x="92.5" y="47.1" transform="rotate(-90 92.5 47.1)">1</text>
<text x="118.9" y="46.4">QLN_PRX_B3</text>
<text x="137.3" y="47">41</text>
<text x="137.3" y="45.8">45</text>
<text x="137.3" y="43.3">57</text>
<text x="156.5" y="44.5">4</text>
<text x="156.5" y="45.8">5</text>
<text x="156.5" y="42">26</text>
<text x="169.7" y="45.2">SAWLESS_GSMHB_34_39_38_41</text>
<text x="216.3" y="47.7" transform="rotate(-90 216.3 47.7)">1</text>
<text x="78.8" y="52.5" transform="rotate(-90 78.8 52.5)">2</text>
<text x="92.5" y="50.7" transform="rotate(-90 92.5 50.7)">2</text>
<text x="115.7" y="51.4">QLN_PRX_B38_B41</text>
<text x="116.9" y="52.7">QLN_PRX_B1_B4</text>
<text x="118.3" y="48.9">QLN_PRX_B39</text>
<text x="118.3" y="50.2">QLN_PRX_B40</text>
<text x="118.9" y="53.9">QLN_PRX_B7</text>
<text x="137.3" y="50.8">11</text>
<text x="137.3" y="52">39</text>
<text x="137.3" y="48.3">43</text>
<text x="137.9" y="53.3">7</text>
<text x="137.9" y="49.5">9</text>
<text x="156.5" y="50.8">29</text>
<text x="156.5" y="48.3">27</text>
<text x="156.5" y="52">28</text>
<text x="160.3" y="48.3">1</text>
<text x="166.5" y="48.3">2</text>
<text x="169.1" y="50.8">1</text>
<text x="175.2" y="50.8">2</text>
<text x="177.8" y="52">1</text>
<text x="183.9" y="52">2</text>
<text x="216.3" y="53.8" transform="rotate(-90 216.3 53.8)">2</text>
<text x="118.8" y="55.2">QLN_PRX_B2</text>
<text x="137.3" y="54.5">47</text>
<text x="137.3" y="58.2">54</text>
<text x="137.3" y="57">55</text>
<text x="156.5" y="59.5">36</text>
<text x="156.5" y="58.2">31</text>
<text x="156.5" y="54.5">33</text>
<text x="156.5" y="55.7">35</text>
<text x="190.2" y="58.2">2</text>
<text x="193.8" y="58.2">1</text>
<text x="217.6" y="58.2">2</text>
<text x="221.2" y="58.2">1</text>
<text x="37.4" y="63.9">QLN_PRX_B34</text>
<text x="63.3" y="63.2">1</text>
<text x="66.9" y="63.2">2</text>
<text x="75.7" y="65.1">4</text>
<text x="91.8" y="65.1">1</text>
<text x="98.1" y="63.2">1</text>
<text x="101.7" y="63.2">2</text>
<text x="115.5" y="63.9" transform="rotate(-90 115.5 63.9)">2</text>
<text x="121.7" y="63.9" transform="rotate(-90 121.7 63.9)">1</text>
<text x="137.3" y="65.7">13</text>
<text x="137.3" y="62">52</text>
<text x="137.3" y="60.7">38</text>
<text x="137.9" y="64.5">2</text>
<text x="156.5" y="65.7">20</text>
<text x="156.5" y="63.2">16</text>
<text x="156.5" y="62">18</text>
<text x="201.4" y="60.1" transform="rotate(-90 201.4 60.1)">1</text>
<text x="52" y="66.3" transform="rotate(-90 52 66.3)">1</text>
<text x="75.7" y="68.8">5</text>
<text x="91.8" y="67.6">2</text>
<text x="91.8" y="68.8">3</text>
<text x="109.3" y="66.3" transform="rotate(-90 109.3 66.3)">1</text>
<text x="115.5" y="70" transform="rotate(-90 115.5 70)">1</text>
<text x="121.7" y="70" transform="rotate(-90 121.7 70)">2</text>
<text x="137.3" y="70.7">14</text>
<text x="137.3" y="71.9">51</text>
<text x="137.3" y="66.9">59</text>
<text x="137.3" y="68.2">61</text>
<text x="156.5" y="70.7">22</text>
<text x="156.5" y="71.9">23</text>
<text x="156.5" y="68.2">24</text>
<text x="201.4" y="66.2" transform="rotate(-90 201.4 66.2)">2</text>
<text x="52" y="73.7" transform="rotate(-90 52 73.7)">2</text>
<text x="59.5" y="75.1" transform="rotate(-90 59.5 75.1)">2</text>
<text x="104.3" y="75.1" transform="rotate(-90 104.3 75.1)">2</text>
<text x="109.3" y="73.7" transform="rotate(-90 109.3 73.7)">2</text>
<text x="137.3" y="73.2">37</text>
<text x="137.3" y="74.4">48</text>
<text x="137.9" y="75.6">1</text>
<text x="137.9" y="76.9">3</text>
<text x="156.5" y="74.4">19</text>
<text x="156.5" y="75.6">21</text>
<text x="156.5" y="76.9">30</text>
<text x="192.7" y="74.4">2</text>
<text x="196.3" y="74.4">1</text>
<text x="201.4" y="76.3" transform="rotate(-90 201.4 76.3)">1</text>
<text x="206.4" y="74.4">2</text>
<text x="210" y="74.4">1</text>
<text x="59.5" y="81.2" transform="rotate(-90 59.5 81.2)">1</text>
<text x="104.3" y="81.2" transform="rotate(-90 104.3 81.2)">1</text>
<text x="124.2" y="78.8" transform="rotate(-90 124.2 78.8)">1</text>
<text x="137.3" y="80.6">10</text>
<text x="137.3" y="81.9">12</text>
<text x="137.3" y="83.1">15</text>
<text x="137.9" y="78.1">6</text>
<text x="137.9" y="79.4">8</text>
<text x="156.5" y="78.1">32</text>
<text x="156.5" y="79.4">34</text>
<text x="156.5" y="80.6">40</text>
<text x="156.5" y="81.9">42</text>
<text x="156.5" y="83.1">44</text>
<text x="201.4" y="83.7" transform="rotate(-90 201.4 83.7)">2</text>
<text x="124.2" y="84.9" transform="rotate(-90 124.2 84.9)">2</text>
<text x="137.3" y="84.4">17</text>
<text x="137.3" y="85.6">50</text>
<text x="137.3" y="86.8">58</text>
<text x="137.3" y="88.1">60</text>
<text x="137.3" y="89.3">64</text>
<text x="156.5" y="84.4">46</text>
<text x="156.5" y="85.6">53</text>
<text x="156.5" y="86.8">56</text>
<text x="156.5" y="88.1">62</text>
<text x="156.5" y="89.3">63</text>
<text x="137.3" y="90.6">65</text>
<text x="137.3" y="91.8">66</text>
<text x="137.3" y="93.1">67</text>
<text x="137.3" y="94.3">68</text>
<text x="137.3" y="95.6">74</text>
<text x="156.5" y="90.6">69</text>
<text x="156.5" y="91.8">70</text>
<text x="156.5" y="93.1">71</text>
<text x="156.5" y="94.3">72</text>
<text x="156.5" y="95.6">73</text>
<text x="137.3" y="96.8">75</text>
<text x="137.3" y="98">76</text>
<text x="137.3" y="99.3">77</text>
<text x="137.3" y="100.5">78</text>
<text x="137.3" y="101.8">84</text>
<text x="156.5" y="96.8">79</text>
<text x="156.5" y="98">80</text>
<text x="156.5" y="99.3">81</text>
<text x="156.5" y="100.5">82</text>
<text x="156.5" y="101.8">83</text>
<text x="137.3" y="103">85</text>
<text x="137.3" y="104.3">86</text>
<text x="137.3" y="105.5">87</text>
<text x="137.3" y="106.8">88</text>
<text x="156.5" y="103">89</text>
<text x="156.5" y="104.3">90</text>
<text x="156.5" y="105.5">91</text>
<text x="156.5" y="106.8">92</text>
<text x="76.9" y="111.1" transform="rotate(-90 76.9 111.1)">1</text>
<text x="83.2" y="109.9" transform="rotate(-90 83.2 109.9)">1</text>
<text x="105.6" y="111.1" transform="rotate(-90 105.6 111.1)">1</text>
<text x="111.8" y="109.9" transform="rotate(-90 111.8 109.9)">1</text>
<text x="136.7" y="113">101</text>
<text x="136.7" y="111.7">102</text>
<text x="137.3" y="108">94</text>
<text x="137.3" y="109.3">95</text>
<text x="137.3" y="110.5">96</text>
<text x="156.5" y="108">93</text>
<text x="156.5" y="109.3">97</text>
<text x="156.5" y="110.5">98</text>
<text x="156.5" y="111.7">99</text>
<text x="156.5" y="113">100</text>
<text x="76.9" y="117.3" transform="rotate(-90 76.9 117.3)">2</text>
<text x="83.2" y="116" transform="rotate(-90 83.2 116)">2</text>
<text x="105.6" y="117.3" transform="rotate(-90 105.6 117.3)">2</text>
<text x="111.8" y="116" transform="rotate(-90 111.8 116)">2</text>
<text x="83.2" y="124.8" transform="rotate(-90 83.2 124.8)">1</text>
<text x="111.8" y="124.8" transform="rotate(-90 111.8 124.8)">1</text>
<text x="83.2" y="130.9" transform="rotate(-90 83.2 130.9)">2</text>
<text x="111.8" y="130.9" transform="rotate(-90 111.8 130.9)">2</text>
<text x="64.5" y="164.7" transform="rotate(-90 64.5 164.7)">1</text>
<text x="75.7" y="164.7" transform="rotate(-90 75.7 164.7)">1</text>
<text x="125.5" y="164.7" transform="rotate(-90 125.5 164.7)">1</text>
<text x="136.7" y="164.7" transform="rotate(-90 136.7 164.7)">1</text>
<text x="64.5" y="170.8" transform="rotate(-90 64.5 170.8)">2</text>
<text x="75.7" y="170.8" transform="rotate(-90 75.7 170.8)">2</text>
<text x="125.5" y="170.8" transform="rotate(-90 125.5 170.8)">2</text>
<text x="136.7" y="170.8" transform="rotate(-90 136.7 170.8)">2</text>
<text x="245" y="196.8">Title</text>
<text x="245" y="200.5">Size</text>
<text x="246.2" y="201.8">A2</text>
<text x="250" y="200.5">Document Number</text>
<text x="250" y="201.8">PA2</text>
<text x="250" y="198">F1 MAIN</text>
<text x="286" y="200.5">Rev</text>
<text x="287.3" y="201.8">P0</text>
<text x="245" y="204.3">Date:</text>
<text x="251.5" y="204.3">Monday, July 06, 2020</text>
<text x="269.9" y="204.3">Sheet</text>
<text x="276.1" y="204.3">8</text>
<text x="279.8" y="204.3">of</text>
<text x="283.6" y="204.3">72</text>
</g>
<g font-size="1.1" fill="#004080">
<text x="183.5" y="28.3" transform="rotate(-90 183.5 28.3)">4.8</text>
<text x="183.5" y="31.7" transform="rotate(-90 183.5 31.7)">4.5</text>
<text x="140.1" y="41.6">2G_HB_IN</text>
<text x="149.8" y="41.6">HB_VBAT</text>
<text x="140.1" y="47.8">B34_RX</text>
<text x="140.1" y="46.6">B3_RX</text>
<text x="140.1" y="44.1">MHB_ANT</text>
<text x="148.9" y="45.3">MHB_TRX2</text>
<text x="148.9" y="46.6">MHB_TRX1</text>
<text x="149.7" y="42.8">MB_VBAT</text>
<text x="140.1" y="50.3">B40_RX</text>
<text x="140.1" y="51.5">B41_RX</text>
<text x="140.1" y="52.8">B1_4_RX</text>
<text x="140.1" y="49">B39_RX</text>
<text x="150.6" y="52.8">SDATA1</text>
<text x="151.4" y="51.5">SCLK1</text>
<text x="152.4" y="49">VIO1</text>
<text x="140.1" y="54">B7_RX</text>
<text x="140.1" y="55.3">B2_RX</text>
<text x="140.1" y="59">MHB_CPL_OUT</text>
<text x="140.1" y="57.8">MHB_CPL_IN</text>
<text x="149.6" y="55.3">MB_VCC1</text>
<text x="149.6" y="56.5">MB_VCC2</text>
<text x="151.5" y="59">MB_IN</text>
<text x="77.8" y="65.8">OUT</text>
<text x="89.2" y="65.8">IN</text>
<text x="140.1" y="65.2">GND/NC1</text>
<text x="140.1" y="62.7">NC2</text>
<text x="140.1" y="61.5">NC1</text>
<text x="149.7" y="64">HB_VCC2</text>
<text x="149.7" y="62.7">HB_VCC1</text>
<text x="150.6" y="60.3">MB_TX1</text>
<text x="77.8" y="69.6">GND</text>
<text x="87.8" y="68.3">GND</text>
<text x="87.8" y="69.6">GND</text>
<text x="140.1" y="66.5">GND/NC2</text>
<text x="140.1" y="71.5">GND1</text>
<text x="140.1" y="67.7">GND/NC3</text>
<text x="140.1" y="69">GND/NC4</text>
<text x="151.4" y="71.5">SCLK2</text>
<text x="151.6" y="66.5">HB_IN</text>
<text x="152.4" y="69">VIO2</text>
<text x="140.1" y="73.9">GND3</text>
<text x="140.1" y="75.2">GND4</text>
<text x="140.1" y="72.7">GND2</text>
<text x="140.1" y="76.4">GND_6</text>
<text x="140.1" y="77.7">GND_7</text>
<text x="150.6" y="72.7">SDATA2</text>
<text x="150.6" y="75.2">GND_14</text>
<text x="150.6" y="76.4">GND_15</text>
<text x="150.6" y="77.7">GND_16</text>
<text x="140.1" y="78.9">GND_8</text>
<text x="140.1" y="80.2">GND_9</text>
<text x="140.1" y="81.4">GND_10</text>
<text x="140.1" y="82.7">GND_11</text>
<text x="140.1" y="83.9">GND_12</text>
<text x="150.6" y="78.9">GND_17</text>
<text x="150.6" y="80.2">GND_18</text>
<text x="150.6" y="81.4">GND_19</text>
<text x="150.6" y="82.7">GND_20</text>
<text x="150.6" y="83.9">GND_21</text>
<text x="140.1" y="85.2">GND_13</text>
<text x="140.1" y="86.4">GND_23</text>
<text x="140.1" y="87.6">GND_26</text>
<text x="140.1" y="88.9">GND_27</text>
<text x="150.6" y="85.2">GND_22</text>
<text x="150.6" y="86.4">GND_24</text>
<text x="150.6" y="87.6">GND_25</text>
<text x="150.6" y="88.9">GND_28</text>
<text x="140.1" y="90.1">GND_30</text>
<text x="140.1" y="91.4">GND_31</text>
<text x="140.1" y="92.6">GND_32</text>
<text x="140.1" y="93.9">GND_33</text>
<text x="140.1" y="95.1">GND_34</text>
<text x="150.6" y="90.1">GND_29</text>
<text x="150.6" y="91.4">GND_35</text>
<text x="150.6" y="92.6">GND_36</text>
<text x="150.6" y="93.9">GND_37</text>
<text x="150.6" y="95.1">GND_38</text>
<text x="140.1" y="96.4">GND_40</text>
<text x="140.1" y="97.6">GND_41</text>
<text x="140.1" y="98.8">GND_42</text>
<text x="140.1" y="100.1">GND_43</text>
<text x="140.1" y="101.3">GND_44</text>
<text x="150.6" y="96.4">GND_39</text>
<text x="150.6" y="97.6">GND_45</text>
<text x="150.6" y="98.8">GND_46</text>
<text x="150.6" y="100.1">GND_47</text>
<text x="150.6" y="101.3">GND_48</text>
<text x="140.1" y="102.6">GND_50</text>
<text x="140.1" y="103.8">GND_51</text>
<text x="140.1" y="105.1">GND_52</text>
<text x="140.1" y="106.3">GND_53</text>
<text x="140.1" y="107.5">GND_54</text>
<text x="150.6" y="102.6">GND_49</text>
<text x="150.6" y="103.8">GND_55</text>
<text x="150.6" y="105.1">GND_56</text>
<text x="150.6" y="106.3">GND_57</text>
<text x="150.6" y="107.5">GND_58</text>
<text x="140.1" y="108.8">GND_60</text>
<text x="140.1" y="110">GND_61</text>
<text x="140.1" y="111.3">GND_62</text>
<text x="140.1" y="113.8">GND_67</text>
<text x="140.1" y="112.5">GND_68</text>
<text x="150.6" y="108.8">GND_59</text>
<text x="150.6" y="110">GND_63</text>
<text x="150.6" y="111.3">GND_64</text>
<text x="150.6" y="112.5">GND_65</text>
<text x="150.6" y="113.8">GND_66</text>
</g>
<g font-size="1.1" fill="#000040">
<text x="112.8" y="41.3">GSM_HB_TXOUT</text>
<text x="82.9" y="58.8">FBRX_MBOUT_LBIN</text>
<text x="232.9" y="58.8">SDR_TX0_MB1</text>
<text x="219" y="75">SDR_TX0_HB</text>
<text x="95.6" y="163.3">PA_THERM2</text>
<text x="154.1" y="163.3">PA_THERM1</text>
</g>
<g font-size=".9">
<text x="30.1" y="1">5</text>
<text x="87.8" y="1">4</text>
<text x="145.5" y="1">3</text>
<text x="203.2" y="1">2</text>
<text x="260.9" y="1">1</text>
<text x=".4" y="27.5">D</text>
<text x="290.1" y="27.5">D</text>
<text x=".4" y="78.3">C</text>
<text x="290.1" y="78.3">C</text>
<text x=".4" y="129.1">B</text>
<text x="290.1" y="129.1">B</text>
<text x=".4" y="179.9">A</text>
<text x="290.1" y="179.9">A</text>
<text x="30.1" y="205.4">5</text>
<text x="87.8" y="205.4">4</text>
<text x="145.5" y="205.4">3</text>
<text x="203.2" y="205.4">2</text>
<text x="260.9" y="205.4">1</text>
</g>
</svg>
